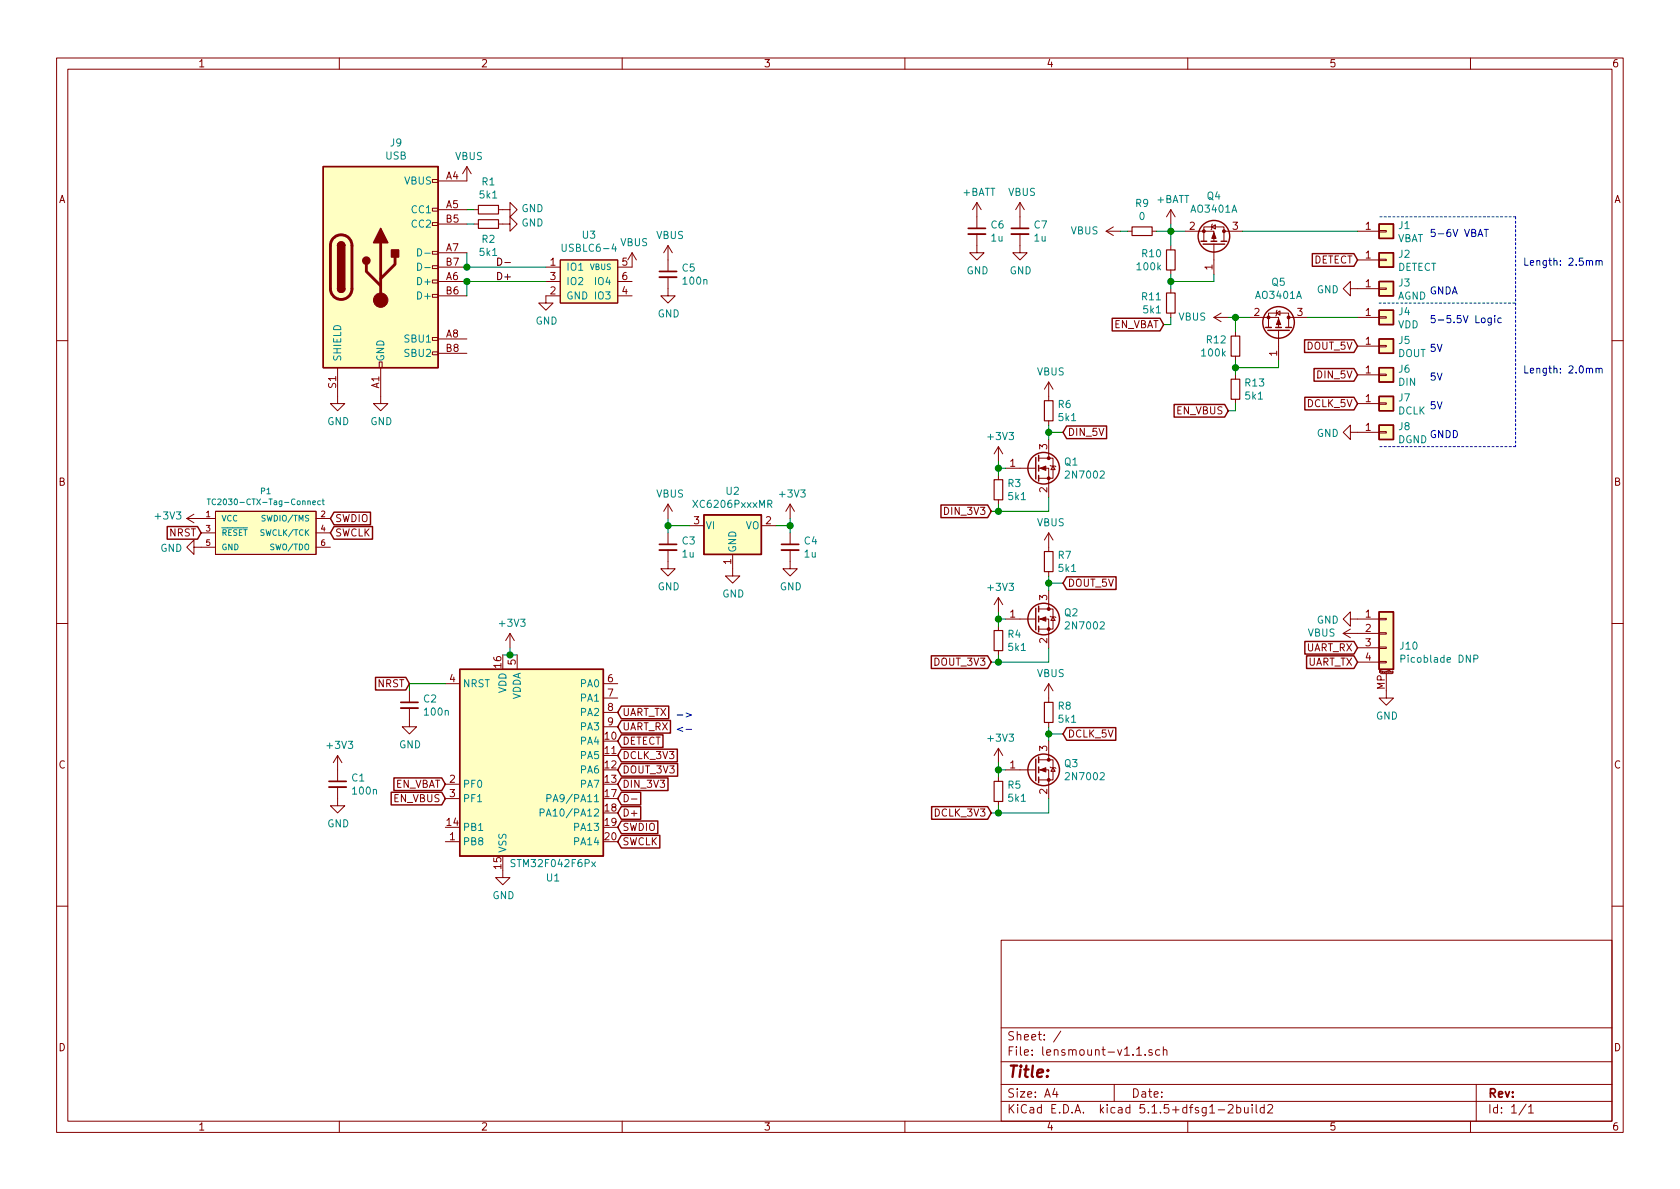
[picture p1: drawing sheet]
<svg xmlns="http://www.w3.org/2000/svg" width="297mm" height="210mm" viewBox="0 0 297 210" stroke-linecap="round" stroke-linejoin="round" font-family="sans-serif">
<g fill="none" stroke="#840000" stroke-width=".18">
<path d="M10 10.3h277v189.9h-277zM12 12.2h273v186.1h-273zM60 10.3v1.9M110 10.3v1.9M160 10.3v1.9M210 10.3v1.9M260 10.3v1.9M76.5 39.4h1v.5h-1zM76.5 36.8h1v.5h-1zM76.5 31.7h1v.6h-1zM77.5 37.1h5M77.5 39.6h5"/>
<path d="M82.5 29.5v2.5h-5M82.5 29.5l-.7 1.2M82.5 29.5l.8 1.2M83.8 37.1h.8M83.8 39.6h.8M88.1 37.1h2.1v-1.3l1.2 1.3-1.2 1.2v-1.2M88.1 39.6h2.1v-1.3l1.2 1.3-1.2 1.3v-1.3M172.7 35.8l-.7 1.3M172.7 35.8v4.6M172.7 35.8l.8 1.3M180.3 35.8l-.7 1.3M180.3 35.8v4.6"/>
<path d="M180.3 35.8l.8 1.3M207 37.1v2.5M207 37.1l-.8 1.2M207 37.1l.8 1.2M214.4 39.6l-.2 .1v.8l-.1 .1M76.5 59.7h1v.5h-1zM76.5 52.1h1v.5h-1zM76.5 49.5h1v.5h-1zM76.5 47h1v.5h-1zM76.5 44.4h1v.6h-1zM77.5 49.8h5M77.5 44.7h5"/>
<path d="M77.5 59.9h5M77.5 52.3h5M77.5 47.2h5M96.5 49.8h2.6M96.5 47.2h2.6M99.1 46h10.1v7.6h-10.1zM99.1 52.3h-2.6v1.3h1.3l-1.3 1.3-1.3-1.3h1.3M109.2 49.8h2.6M109.2 52.3h2.6M111.8 44.7v2.5h-2.6M111.8 44.7l-.8 1.3M111.8 44.7l.7 1.3"/>
<path d="M118.1 49v3.3h1.3l-1.3 1.3-1.3-1.3h1.3M118.1 43.4v4.6M118.1 43.4l-.8 1.3M118.1 43.4l.8 1.3M172.7 41.4v3.3h1.3l-1.3 1.3-1.3-1.3h1.3M180.3 41.4v3.3h1.3l-1.3 1.3-1.2-1.3h1.2M195.6 40.9h2.5M195.6 40.9l1.2 .8M196.8 40.1l-1.2 .8M199.4 40.9h.8M203.7 40.9h.8M207 43.4v.8"/>
<path d="M207 47.7v.8M207 51v.8M207 55.4v.7M209.5 40.9h5.1v1.8M212.9 42.7v-2.6h3.5v2.6M214.2 40.1l.7-.4v.8zM214.6 56.1l1.3 .8M214.6 56.1h2.6M214.6 43.2v5.3M215.9 55.4l-1.3 .7M216.4 40.9h3.3M218.4 58.7v.7"/>
<path d="M221 56.1h5.1v1.8M224.3 57.9v-2.5h3.5v2.5M225.7 55.4l.6-.4v.7zM225.8 54.9l-.1 .1v.7l-.1 .2M226.1 58.4v5.3M227.8 56.1h3.3M238.8 51v-1.2l-1.3 1.2 1.3 1.3v-1.3h5M240 56.1h3.8M240 40.9h3.8M240 46h3.8M243.8 45.8h1.3v.3h-1.3zM243.8 50.9h1.3v.3h-1.3z"/>
<path d="M243.8 40.8h1.3v.2h-1.3zM243.8 56h1.3v.3h-1.3zM10 60.2h2M59.7 65v6.4h1.3l-1.3 1.2-1.3-1.2h1.3M67.1 64h.5v1h-.5zM67.3 65v6.4h1.3l-1.3 1.2-1.3-1.2h1.3M76.5 62.2h1v.5h-1zM77.5 62.5h5M176.5 79v2.5M176.5 79l-.7 1.3M176.5 79l.8 1.3M185.4 67.6v3.3"/>
<path d="M185.4 74.4v.8M185.4 77.7v3.3M185.4 67.6l-.7 1.2M185.4 67.6l.8 1.2M218.4 63v.7M218.4 66.3v.8M218.4 70.6v.8M238.8 76.4v-1.2l-1.3 1.2 1.3 1.3v-1.3h5M240 71.4h3.8M240 66.3h3.8M240 61.2h3.8M243.8 76.3h1.3v.3h-1.3z"/>
<path d="M243.8 71.2h1.3v.3h-1.3zM243.8 66.2h1.3v.2h-1.3zM243.8 61.1h1.3v.2h-1.3zM285 60.2h2M33 91.7h5.1M33 91.7l1.3 .8M34.3 96.8v-1.3l-1.3 1.3 1.3 1.2v-1.2h3.8M34.3 90.9l-1.3 .8M35.6 94.2h2.5M38.1 90.4h17.8v7.6h-17.8zM55.9 91.7h2.5M55.9 94.2h2.5"/>
<path d="M55.9 96.8h2.5M118.1 97.3v3.3h1.3l-1.3 1.2-1.3-1.2h1.3M118.1 89.1l-.8 1.3M118.1 89.1v2.6M118.1 94.2v2.1M118.1 89.1l.8 1.3M121.9 93h2.6M129.5 98v3.8h1.3l-1.3 1.3-1.2-1.3h1.2M134.6 93h2.6M139.7 97.3v3.3h1.3l-1.3 1.2-1.3-1.2h1.3M139.7 89.1v2.6M139.7 94.2v2.1"/>
<path d="M139.7 89.1l-.8 1.3M139.7 89.1l.8 1.3M176.5 84.1v.7M176.5 88.4v.7M177.8 82.8h5.3M183.6 82.8h1.8v5.1M183.6 81h2.6v3.6h-2.6M185.4 94.2l-.7 1.3M185.4 94.2v3.3M185.4 94.2l.8 1.3M185.7 82.3l.1 .1h.8l.1 .1M186.2 82.4l.4 .7h-.8z"/>
<path d="M10 110.3h2M90.2 112l-.8 1.3M90.2 112v2.5M90.2 112l.7 1.3M91.4 115.8v2.6M176.5 105.7v2.5M176.5 110.7v.8M176.5 115.1v.7M176.5 105.7l-.7 1.2M176.5 105.7l.8 1.2M177.8 109.5h5.3M183.6 109.5h1.8v5"/>
<path d="M183.6 107.7h2.6v3.5h-2.6M185.4 101.1v.7M185.4 104.4v3.3M185.7 109l.1 .1h.8l.1 .1M186.2 109.1l.4 .6h-.8zM237.5 112l1.3 .8M237.5 112h6.3M238.8 109.5v-1.3l-1.3 1.3 1.3 1.2v-1.2h5M238.8 111.2l-1.3 .8M240 114.5h3.8M240 117.1h3.8M243.8 117h1.3v.2h-1.3z"/>
<path d="M243.8 114.4h1.3v.3h-1.3zM243.8 109.3h1.3v.3h-1.3zM243.8 111.9h1.3v.2h-1.3zM244.1 119.1h2M245.1 119.1v4.3h1.3l-1.3 1.3-1.3-1.3h1.3M246.3 118.7v.3l-.2 .1M246.3 118.7l-.2 .1v.1h.2M285 110.3h2M59.7 139.2v3.3h1.3l-1.3 1.3-1.3-1.3h1.3M59.7 133.6l-.8 1.3M59.7 133.6v4.6M59.7 133.6l.8 1.3"/>
<path d="M72.4 125.2v3.3h1.3l-1.3 1.3-1.3-1.3h1.3M72.4 122.2v2M78.7 138.7h2.6M78.7 120.9h2.6M106.7 120.9h2.5M106.7 123.4h2.5M106.7 126h2.5M106.7 128.5h2.5M176.5 132.3l-.7 1.3M176.5 132.3v2.6M176.5 137.4v.8M176.5 132.3l.8 1.3"/>
<path d="M177.8 136.1h5.3M183.6 136.1h1.8v5.1M183.6 134.4h2.6v3.5h-2.6M185.4 120.9v3.3M185.4 127.8v.7M185.4 131.1v3.3M185.4 120.9l-.7 1.3M185.4 120.9l.8 1.3M185.7 135.6l.1 .2h.8l.1 .1M186.2 135.8l.4 .6h-.8zM78.7 148.8h2.6M78.7 141.2h2.6"/>
<path d="M88.9 153.9v1.3h1.3l-1.3 1.3-1.3-1.3h1.3M110.4 140.5a.64 .64 0 0 1 .7 .6 .64 .64 0 0 1-.7 .7zM111.6 141.3h1M176.5 141.7v.8M10 160.2h2M177 166.3h108v32h-108zM285 160.2h2M60 198.3v1.9M110 198.3v1.9M160 198.3v1.9M177 194.8h108M177 191.8h108"/>
<path d="M177 187.8h108M177 181.8h108M186.5 192.5l-.4 1h1M186.8 193v1M187.6 182.3l-1.3 2M197 191.8v3M201 185.5l.4-.4v1.5M201 186.6h.8M202.5 186.5v.1M203.7 185.7l-.4-.1-.2 .2 .1 .2 .5 .2v.3h-.6M205.1 185.7l-.5-.1-.3 .3 .1 .6 .2 .1 .5-.1M205.7 185.7l.2-.1 .3 .1 .1 .9"/>
<path d="M205.7 185.1v1.5M210 198.3v1.9M215.4 196.3h1.1M217.2 195.5l.2-.2h.4l.2 .5-.9 1h.9M218.7 195.9l.4-.1 .3 .3-.1 .6h-.6M218.7 195.3v1.5M220 195.8l.1 .9 .3 .1 .3-.1M220.7 195.8v1M221.4 195.3v.2M221.4 195.8v1M222.1 195.3v1.3l.2 .2M223.5 195.9l-.4-.1-.3 .3 .1 .6 .2 .1 .4-.1"/>
<path d="M223.5 195.3v1.5M224.2 195.5l.2-.2h.3l.3 .5-.9 1h.9M260 198.3v1.9M261 191.8v6.5M269.8 195.2l-1.2 2M270.3 195.8l.4-.5v1.5M270.3 196.8h.8"/>
</g>
<path d="M116.6 49h3M171.2 41.4h3M178.8 41.4h3.1M116.6 97.3h3M138.2 97.3h3M58.2 139.2h3M70.9 125.2h3" fill="none" stroke="#840000" stroke-width=".33"/>
<path d="M116.6 48h3M171.2 40.4h3M178.8 40.4h3.1M116.6 96.3h3M138.2 96.3h3M58.2 138.2h3M70.9 124.2h3" fill="none" stroke="#840000" stroke-width=".3"/>
<g fill="#ffffc2" stroke="#ffffc2" stroke-width=".18">
<path d="M124.5 91.1h10.1v6.9h-10.1z"/>
<path d="M38.1 90.4h17.8v7.6h-17.8z"/>
<path d="M243.8 108.2h2.6v10.2h-2.6z"/>
<path d="M243.8 44.7h2.6v2.5h-2.6z"/>
<path d="M243.8 49.8h2.6v2.5h-2.6z"/>
<path d="M243.8 75.2h2.6v2.5h-2.6z"/>
<path d="M81.3 118.4h25.4v33h-25.4z"/>
<path d="M57.1 29.5h20.4v35.5h-20.4z"/>
<path d="M243.8 39.6h2.6v2.6h-2.6z"/>
<path d="M99.1 46h10.1v7.6h-10.1z"/>
<path d="M243.8 54.9h2.6v2.5h-2.6z"/>
<path d="M243.8 70.1h2.6v2.5h-2.6z"/>
<path d="M243.8 65h2.6v2.6h-2.6z"/>
<path d="M243.8 59.9h2.6v2.6h-2.6z"/>
</g>
<g fill="none" stroke="#840000" stroke-width=".25">
<path d="M57.1 29.5h20.4v35.5h-20.4zM243.8 39.6h2.6v2.6h-2.6zM59.7 51a.63 .63 0 0 0 .6 .7 .63 .63 0 0 0 .7-.7M59.7 43.4a.63 .63 0 0 1 .6-.6 .63 .63 0 0 1 .7 .6M196.6 56.3h8.5l.6 1.1-.6 1.1h-8.5zM212.3 42.7h1.1M212.7 43.2h3.8M214.1 42.7h1M215.9 42.7h1M223.8 57.9h1M224.2 58.4h3.8M225.6 57.9h1"/>
<path d="M227.3 57.9h1M232 44.9h7.4l.6 1.1-.6 1.1h-7.4zM243.8 44.7h2.6v2.5h-2.6zM243.8 49.8h2.6v2.5h-2.6zM243.8 54.9h2.6v2.5h-2.6zM243.8 59.9h2.6v2.6h-2.6zM188.6 75.3h7.1v2.3h-7.1l-.6-1.2zM207.6 71.5h8.9l.7 1.1-.7 1.2h-8.9zM230.7 60.1h8.7l.6 1.1-.6 1.1h-8.7zM230.7 70.3h8.7l.6 1.1-.6 1.1h-8.7zM232.3 65.2h7.1l.6 1.1-.6 1.1h-7.1zM243.8 75.2h2.6v2.5h-2.6z"/>
<path d="M243.8 70.1h2.6v2.5h-2.6zM243.8 65h2.6v2.6h-2.6zM29.6 93.1h5.3l.7 1.1-.7 1.1h-5.3zM59.1 90.6h6.4v2.2h-6.4l-.7-1.1zM59.1 93.1h6.8v2.2h-6.8l-.7-1.1zM124.5 91.1h10.1v6.9h-10.1zM166.4 89.3h8.2l.7 1.1-.7 1.1h-8.2zM183.1 80.9v3.8M183.6 80.5v1M183.6 82.3v1M183.6 84.1v1M66.4 119.8h5.4l.6 1.1-.6 1.1h-5.4z"/>
<path d="M81.3 118.4h25.4v33h-25.4zM164.7 116h9.9l.7 1.1-.7 1.1h-9.9zM183.1 107.6v3.8M183.6 107.2v1M183.6 109v1M183.6 110.7v1.1M188.6 102h8.7v2.2h-8.7l-.6-1.1zM230.7 113.4h8.7l.6 1.1-.6 1.2h-8.7zM231 116h8.4l.6 1.1-.6 1.1h-8.4zM243.8 108.2h2.6v10.2h-2.6zM69.6 137.6h8.5l.6 1.1-.6 1.1h-8.5zM109.9 132.5h9.9v2.2h-9.9l-.7-1.1z"/>
<path d="M109.9 129.9h7.3v2.3h-7.3l-.7-1.1zM109.9 137.6h8.2v2.2h-8.2l-.7-1.1zM109.9 135h9.9v2.3h-9.9l-.7-1.2zM109.9 124.9h8.3v2.2h-8.3l-.7-1.1zM109.9 127.4h8.6v2.2h-8.6l-.7-1.1zM183.1 134.2v3.8M183.6 133.9v1M183.6 135.6v1M183.6 137.4v1M188.6 128.7h8.7v2.2h-8.7l-.6-1.1zM69.2 140.1h8.9l.6 1.1-.6 1.1h-8.9zM109.9 147.7h6.8v2.3h-6.8l-.7-1.2z"/>
<path d="M109.9 140.1h3.4v2.2h-3.4l-.7-1.1zM109.9 142.6h3.4v2.3h-3.4l-.7-1.1zM109.9 145.2h6.4v2.2h-6.4l-.7-1.1zM164.7 142.6h9.9l.7 1.2-.7 1.1h-9.9z"/>
<circle cx="214.6" cy="41.8" r="2.79"/>
<circle cx="226.1" cy="57" r="2.79"/>
<circle cx="184.5" cy="82.8" r="2.79"/>
<circle cx="184.5" cy="109.5" r="2.79"/>
<circle cx="184.5" cy="136.1" r="2.79"/>
</g>
<g fill="none" stroke="#008484" stroke-width=".18">
<path d="M73.8 44a.64 .64 0 0 1 .8 .6 .64 .64 0 0 1-.8 .7zM73.8 46.5a.64 .64 0 0 1 .8 .7 .64 .64 0 0 1-.8 .6zM75.1 44.8h1M75.1 47.3h1M108.5 43.1l-.3 .9h.8M36.6 88.2h.6M36.9 88.2v1M38.1 88.3a.46 .46 0 0 0-.6 .4 .46 .46 0 0 0 .6 .4M55.3 88.9l.5-.1-.1-.2h-.3l-.1 .1v.5h.4M56.6 88.6h-.2l-.2 .2 .1 .4h.3M56.9 88.6h.4M57.1 88.2v.9l.2 .1"/>
<path d="M135.8 89.1h.6v-.5l-.2-.1h-.4v1.2M136.1 89.1l.4 .6M247.7 116.5h.6l.1-.5-.2-.2h-.5v1.3M260.6 116.5h.6l.1-.2-.1-.3-.1-.2h-.5v1.3M95.5 143.7h.6l.1-.5-.2-.2h-.5v1.3M96.7 141.2l.7-.1v-.5l-.2-.1h-.5v1.3M104.6 152.4l.7 .9M105.3 152.4l-.7 .9"/>
</g>
<g fill="none" stroke="#840000" stroke-width=".2">
<path d="M84.6 36.3h3.5v1.5h-3.5zM84.6 38.9h3.5v1.5h-3.5zM200.2 40.1h3.5v1.6h-3.5zM206.2 51.8h1.6v3.6h-1.6zM206.2 44.2h1.6v3.5h-1.6zM217.7 59.4h1.5v3.6h-1.5zM184.7 70.9h1.5v3.5h-1.5zM217.7 67.1h1.5v3.5h-1.5zM175.8 84.8h1.5v3.6h-1.5zM184.7 97.5h1.5v3.6h-1.5zM175.8 111.5h1.5v3.6h-1.5zM175.8 138.2h1.5v3.5h-1.5z"/>
<path d="M184.7 124.2h1.5v3.6h-1.5z"/>
</g>
<g fill="#840000" stroke="#840000" stroke-width=".18">
<path d="M183.9 136.1l1-.3v.7z"/>
<path d="M183.9 109.5l1-.4v.7z"/>
<path d="M183.9 82.8l1-.4v.8z"/>
<path d="M226.1 56.4l.3 1h-.7z"/>
<path d="M214.6 41.1l.4 1.1h-.8z"/>
<circle cx="185.4" cy="137.9" r=".25"/>
<circle cx="185.4" cy="134.4" r=".25"/>
<circle cx="185.4" cy="111.2" r=".25"/>
<circle cx="185.4" cy="107.7" r=".25"/>
<circle cx="185.4" cy="84.6" r=".25"/>
<circle cx="185.4" cy="81" r=".25"/>
<circle cx="224.3" cy="56.1" r=".25"/>
<circle cx="227.8" cy="56.1" r=".25"/>
<circle cx="212.9" cy="40.9" r=".25"/>
<circle cx="216.4" cy="40.9" r=".25"/>
<circle cx="67.3" cy="53.1" r="1.27"/>
</g>
<path d="M58.9 42.2a1.9 1.9 0 0 1 2.1-.6 1.9 1.9 0 0 1 1.2 1.8v7.6a1.9 1.9 0 0 1-1.9 2 1.9 1.9 0 0 1-1.9-2v-7.7l.1-.5zM64.8 46.7v1.3l2.5 2.5M67.3 42.9v10.2M69.8 45.5v1.2l-2.5 2.6" fill="none" stroke="#840000" stroke-width=".51"/>
<g fill="#840000" stroke="#840000" stroke-width=".25">
<path d="M59.7 51h1.3a.63 .63 0 0 1-.7 .7 .63 .63 0 0 1-.6-.7z"/>
<path d="M59.9 43a.63 .63 0 0 1 .7-.2 .63 .63 0 0 1 .4 .6h-1.3z"/>
<path d="M59.7 43.4h1.3v7.6h-1.3z"/>
<path d="M69.2 44.2h1.3v1.3h-1.3z"/>
<path d="M67.3 40.4l1.3 2.5h-2.6z"/>
<circle cx="64.8" cy="46.1" r=".63"/>
</g>
<path d="M268 38.3v40.7M268 38.3h-24.2M243.8 53.6h24.2M268 79h-24.2" fill="none" stroke="#0000c2" stroke-width=".18" stroke-dasharray=".4 .4"/>
<g fill="none" stroke="#008400" stroke-width=".18">
<path d="M82.5 39.6h1.3M82.5 37.1h1.3M207 39.6v3.8M82.5 44.7v2.5h14M96.5 49.8h-14v2.5M198.1 40.9h1.3M204.5 40.9h5M207 56.1v1.3h-1.3M207 48.5v2.5M214.6 48.5v1.3h-7.6M217.2 56.1h3.8M218.4 56.1v2.6"/>
<path d="M219.7 40.9h20.3M231.1 56.1h8.9M185.4 75.2v2.5M185.4 76.4h2.6M218.4 63.7v2.6M218.4 71.4v1.2h-1.2M226.1 63.7v1.3h-7.7M118.1 91.7v2.5M118.1 93h3.8M137.2 93h2.5M139.7 91.7v2.5M176.5 81.5v2.6"/>
<path d="M176.5 89.1v1.3M176.5 82.8h1.3M185.4 87.9v2.5h-10.1M88.9 115.8h2.5M90.2 114.5v1.3M176.5 108.2v2.5M176.5 115.8v1.3M176.5 109.5h1.3M185.4 101.8v2.6M185.4 114.5v2.6h-10.1M185.4 103.1h2.6M78.7 120.9h-6.3v1.3"/>
<path d="M176.5 134.9v2.5M176.5 136.1h1.3M185.4 128.5v2.6M185.4 129.8h2.6M176.5 142.5v1.3M185.4 141.2v2.6h-10.1"/>
</g>
<path d="M88 45.6a.64 .64 0 0 1 .7 .7 .64 .64 0 0 1-.7 .6zM89.3 46.4h.9" fill="none" stroke="#000" stroke-width=".18"/>
<g fill="none" stroke="#0000c2" stroke-width=".18">
<path d="M261.3 41.8l.4-1.2 .5 1.2M262.4 40.6h.7M262.8 40.6v1.2M263.7 56.2l-.1 1.2-.2 .1-.3-.1M263.7 56.3l-.4-.1-.2 .3 .1 .5h.5M264.3 55.8v.1M264.3 56.2v.9M265.4 56.3l-.3-.1-.3 .3 .1 .5h.5M281 46.2l.2-.1h.3l.1 .8M282.2 46.2l.2-.1h.3v.8M282.2 46.1v.8M282.7 46.2l.2-.1h.3l.1 .8"/>
<path d="M281 65.3l.2-.2 .3 .1 .1 .8M282.2 65.2l.2-.1 .3 .1v.8M282.2 65.1v.9M282.7 65.3l.2-.2 .3 .1 .1 .8M119.7 126.4h1M121.3 126.1l1 .3-1 .4M121.3 129h1"/>
</g>
<g fill="#008400" stroke="#008400" stroke-width=".25">
<circle cx="118.1" cy="93" r=".51"/>
<circle cx="176.5" cy="143.8" r=".51"/>
<circle cx="176.5" cy="136.1" r=".51"/>
<circle cx="82.6" cy="49.8" r=".51"/>
<circle cx="139.7" cy="93" r=".51"/>
<circle cx="176.5" cy="90.4" r=".51"/>
<circle cx="185.4" cy="129.8" r=".51"/>
<circle cx="82.6" cy="47.2" r=".51"/>
<circle cx="185.4" cy="103.1" r=".51"/>
<circle cx="90.2" cy="115.8" r=".51"/>
<circle cx="207" cy="40.9" r=".51"/>
<circle cx="176.5" cy="109.5" r=".51"/>
<circle cx="176.5" cy="117.1" r=".51"/>
<circle cx="218.4" cy="56.1" r=".51"/>
<circle cx="185.4" cy="76.4" r=".51"/>
<circle cx="207" cy="49.8" r=".51"/>
<circle cx="176.5" cy="82.8" r=".51"/>
<circle cx="218.4" cy="65" r=".51"/>
</g>
<text font-size="2.8" fill="#840000" x="178" y="190.5">Title:</text>
<g font-size="2.1" fill="#840000">
<text x="178" y="184">Sheet: /</text>
<text x="178" y="186.7">File: lensmount-v1.1.sch</text>
<text x="178" y="196.9">KiCad E.D.A. kicad 5.1.5+dfsg1-2build2</text>
<text x="178" y="194.1">Size: A4</text>
<text x="200" y="194.1">Date:</text>
<text x="263" y="194.1">Rev:</text>
<text x="263" y="196.9">Id: 1/1</text>
</g>
<g font-size="1.8" fill="#840000">
<text x="35" y="11.9">1</text>
<text x="85" y="11.9">2</text>
<text x="135" y="11.9">3</text>
<text x="185" y="11.9">4</text>
<text x="235" y="11.9">5</text>
<text x="285" y="11.9">6</text>
<text x="10.4" y="35.9">A</text>
<text x="78.9" y="31.7">A4</text>
<text x="285.4" y="35.9">A</text>
<text x="78.9" y="36.8">A5</text>
<text x="78.9" y="39.4">B5</text>
<text x="210.3" y="40.6">2</text>
<text x="218" y="40.6">3</text>
<text x="241.5" y="40.6">1</text>
<text x="78.9" y="44.4">A7</text>
<text x="78.9" y="47">B7</text>
<text x="97.3" y="47">1</text>
<text x="110" y="47">5</text>
<text x="214.4" y="47.7" transform="rotate(-90 214.4 47.7)">1</text>
<text x="232.2" y="46.6">DETECT</text>
<text x="241.5" y="45.7">1</text>
<text x="78.9" y="49.5">A6</text>
<text x="78.9" y="52.1">B6</text>
<text x="97.3" y="52.1">2</text>
<text x="97.3" y="49.5">3</text>
<text x="110" y="52.1">4</text>
<text x="110" y="49.5">6</text>
<text x="241.5" y="50.8">1</text>
<text x="78.9" y="59.7">A8</text>
<text x="196.7" y="58">EN_VBAT</text>
<text x="221.8" y="55.9">2</text>
<text x="229.4" y="55.9">3</text>
<text x="241.5" y="55.9">1</text>
<text x="78.9" y="62.2">B8</text>
<text x="225.8" y="63" transform="rotate(-90 225.8 63)">1</text>
<text x="231.1" y="61.8">DOUT_5V</text>
<text x="241.5" y="61">1</text>
<text x="59.4" y="68.6" transform="rotate(-90 59.4 68.6)">S1</text>
<text x="67.1" y="68.7" transform="rotate(-90 67.1 68.7)">A1</text>
<text x="233" y="66.9">DIN_5V</text>
<text x="241.5" y="71.1">1</text>
<text x="241.5" y="66">1</text>
<text x="188.7" y="77.1">DIN_5V</text>
<text x="208" y="73.3">EN_VBUS</text>
<text x="231.2" y="72">DCLK_5V</text>
<text x="241.5" y="76.2">1</text>
<text x="178.6" y="82.5">1</text>
<text x="185.2" y="79.5" transform="rotate(-90 185.2 79.5)">3</text>
<text x="10.4" y="85.9">B</text>
<text x="185.2" y="87.1" transform="rotate(-90 185.2 87.1)">2</text>
<text x="285.4" y="85.9">B</text>
<text x="29.9" y="94.9">NRST</text>
<text x="59.2" y="92.3">SWDIO</text>
<text x="59.2" y="94.9">SWCLK</text>
<text x="122.7" y="92.7">3</text>
<text x="135.4" y="92.7">2</text>
<text x="167.3" y="91.1">DIN_3V3</text>
<text x="129.3" y="99.8" transform="rotate(-90 129.3 99.8)">1</text>
<text x="185.2" y="106.1" transform="rotate(-90 185.2 106.1)">3</text>
<text x="188.7" y="103.8">DOUT_5V</text>
<text x="178.6" y="109.2">1</text>
<text x="185.2" y="113.8" transform="rotate(-90 185.2 113.8)">2</text>
<text x="241.5" y="109.2">1</text>
<text x="241.5" y="111.8">2</text>
<text x="88.6" y="118.1" transform="rotate(-90 88.6 118.1)">16</text>
<text x="91.2" y="117.6" transform="rotate(-90 91.2 117.6)">5</text>
<text x="165.3" y="117.7">DOUT_3V3</text>
<text x="230.9" y="115.2">UART_RX</text>
<text x="231.1" y="117.7">UART_TX</text>
<text x="241.5" y="114.3">3</text>
<text x="241.5" y="116.8">4</text>
<text x="66.8" y="121.5">NRST</text>
<text x="79.5" y="120.6">4</text>
<text x="107.5" y="120.6">6</text>
<text x="107.5" y="123.2">7</text>
<text x="107.5" y="125.7">8</text>
<text x="244.9" y="122" transform="rotate(-90 244.9 122)">MP</text>
<text x="107" y="130.8">10</text>
<text x="107.5" y="128.3">9</text>
<text x="110" y="131.7">DETECT</text>
<text x="110" y="126.6">UART_TX</text>
<text x="188.7" y="130.4">DCLK_5V</text>
<text x="10.4" y="135.9">C</text>
<text x="107" y="133.3">11</text>
<text x="107" y="135.9">12</text>
<text x="110" y="134.2">DCLK_3V3</text>
<text x="110" y="136.8">DOUT_3V3</text>
<text x="178.6" y="135.9">1</text>
<text x="185.2" y="132.8" transform="rotate(-90 185.2 132.8)">3</text>
<text x="285.4" y="135.9">C</text>
<text x="69.6" y="141.9">EN_VBUS</text>
<text x="69.7" y="139.3">EN_VBAT</text>
<text x="79.5" y="138.4">2</text>
<text x="79.5" y="141">3</text>
<text x="107" y="138.4">13</text>
<text x="107" y="141">17</text>
<text x="107" y="143.5">18</text>
<text x="110" y="139.3">DIN_3V3</text>
<text x="185.2" y="140.4" transform="rotate(-90 185.2 140.4)">2</text>
<text x="79" y="146">14</text>
<text x="79.5" y="148.6">1</text>
<text x="107" y="146">19</text>
<text x="107" y="148.6">20</text>
<text x="110" y="149.5">SWCLK</text>
<text x="110" y="144.4">D+</text>
<text x="110" y="146.9">SWDIO</text>
<text x="165.4" y="144.4">DCLK_3V3</text>
<text x="88.6" y="153.6" transform="rotate(-90 88.6 153.6)">15</text>
<text x="10.4" y="185.9">D</text>
<text x="285.4" y="185.9">D</text>
<text x="35" y="199.9">1</text>
<text x="85" y="199.9">2</text>
<text x="135" y="199.9">3</text>
<text x="185" y="199.9">4</text>
<text x="235" y="199.9">5</text>
<text x="285" y="199.9">6</text>
</g>
<g font-size="1.8" fill="#008484">
<text x="68.2" y="28.2">USB</text>
<text x="69.1" y="25.9">J9</text>
<text x="80.5" y="28.3">VBUS</text>
<text x="71.6" y="32.6">VBUS</text>
<text x="84.9" y="35.1">5k1</text>
<text x="85.2" y="32.8">R1</text>
<text x="170.2" y="34.6">+BATT</text>
<text x="178.3" y="34.6">VBUS</text>
<text x="204.5" y="35.9">+BATT</text>
<text x="213.5" y="35.3">Q4</text>
<text x="72.9" y="37.7">CC1</text>
<text x="72.9" y="40.3">CC2</text>
<text x="92.2" y="37.5">GND</text>
<text x="92.2" y="40.1">GND</text>
<text x="175.3" y="40.4">C6</text>
<text x="182.9" y="40.4">C7</text>
<text x="189.3" y="41.4">VBUS</text>
<text x="200.8" y="36.6">R9</text>
<text x="201.4" y="38.9">0</text>
<text x="210.7" y="37.6">AO3401A</text>
<text x="247.3" y="40.5">J1</text>
<text x="84.9" y="45.3">5k1</text>
<text x="85.2" y="42.9">R2</text>
<text x="99.8" y="44.5">USBLC6-4</text>
<text x="100.1" y="47.9">IO1</text>
<text x="103" y="42.2">U3</text>
<text x="109.7" y="43.5">VBUS</text>
<text x="116.1" y="42.3">VBUS</text>
<text x="175.3" y="42.7">1u</text>
<text x="182.9" y="42.7">1u</text>
<text x="201.2" y="47.8">100k</text>
<text x="202" y="45.5">R10</text>
<text x="247" y="42.8">VBAT</text>
<text x="247.1" y="47.9">DETECT</text>
<text x="247.3" y="45.6">J2</text>
<text x="74.1" y="50.4">D+</text>
<text x="74.1" y="53">D+</text>
<text x="100.1" y="53">GND</text>
<text x="100.1" y="50.4">IO2</text>
<text x="105.4" y="53">IO3</text>
<text x="105.4" y="50.4">IO4</text>
<text x="120.6" y="48">C5</text>
<text x="120.9" y="50.3">100n</text>
<text x="170.9" y="48.5">GND</text>
<text x="178.5" y="48.5">GND</text>
<text x="202" y="53.1">R11</text>
<text x="222.1" y="52.9">AO3401A</text>
<text x="224.9" y="50.5">Q5</text>
<text x="232.8" y="51.9">GND</text>
<text x="247.1" y="53">AGND</text>
<text x="247.3" y="50.7">J3</text>
<text x="94.7" y="57.4">GND</text>
<text x="116.3" y="56.1">GND</text>
<text x="202.2" y="55.4">5k1</text>
<text x="208.4" y="56.7">VBUS</text>
<text x="247.2" y="58.1">VDD</text>
<text x="247.3" y="55.7">J4</text>
<text x="60.3" y="64" transform="rotate(-90 60.3 64)">SHIELD</text>
<text x="67.9" y="64" transform="rotate(-90 67.9 64)">GND</text>
<text x="71.7" y="60.6">SBU1</text>
<text x="71.7" y="63.1">SBU2</text>
<text x="212.6" y="63">100k</text>
<text x="213.4" y="60.7">R12</text>
<text x="247.2" y="63.1">DOUT</text>
<text x="247.3" y="65.9">J6</text>
<text x="247.3" y="60.8">J5</text>
<text x="183.4" y="66.4">VBUS</text>
<text x="220.2" y="68.3">R13</text>
<text x="220.3" y="70.7">5k1</text>
<text x="247.3" y="68.2">DIN</text>
<text x="247.3" y="71">J7</text>
<text x="57.9" y="75.2">GND</text>
<text x="65.5" y="75.2">GND</text>
<text x="174.8" y="77.8">+3V3</text>
<text x="187.1" y="72.2">R6</text>
<text x="187.2" y="74.5">5k1</text>
<text x="232.8" y="77.3">GND</text>
<text x="247.2" y="73.3">DCLK</text>
<text x="247.3" y="76.1">J8</text>
<text x="188.2" y="82.3">Q1</text>
<text x="247.2" y="78.4">DGND</text>
<text x="116.1" y="88">VBUS</text>
<text x="122.9" y="89.8">XC6206PxxxMR</text>
<text x="128.4" y="87.5">U2</text>
<text x="138" y="88">+3V3</text>
<text x="178.2" y="86.1">R3</text>
<text x="178.4" y="88.4">5k1</text>
<text x="188.7" y="84.6">2N7002</text>
<text x="27.6" y="91.9">+3V3</text>
<text x="124.7" y="93.6">VI</text>
<text x="131.8" y="93.6">VO</text>
<text x="183.4" y="93.1">VBUS</text>
<text x="28.3" y="97.6">GND</text>
<text x="120.6" y="96.3">C3</text>
<text x="120.7" y="98.6">1u</text>
<text x="130.2" y="97.8" transform="rotate(-90 130.2 97.8)">GND</text>
<text x="142.2" y="96.3">C4</text>
<text x="142.3" y="98.6">1u</text>
<text x="187.1" y="98.8">R7</text>
<text x="187.2" y="101.1">5k1</text>
<text x="116.3" y="104.4">GND</text>
<text x="127.7" y="105.7">GND</text>
<text x="137.9" y="104.4">GND</text>
<text x="174.8" y="104.5">+3V3</text>
<text x="88.5" y="110.8">+3V3</text>
<text x="178.2" y="112.8">R4</text>
<text x="188.2" y="109">Q2</text>
<text x="188.7" y="111.3">2N7002</text>
<text x="231.2" y="112.6">VBUS</text>
<text x="232.8" y="110.3">GND</text>
<text x="178.4" y="115.1">5k1</text>
<text x="183.4" y="119.7">VBUS</text>
<text x="247.6" y="114.9">J10</text>
<text x="248.2" y="117.2">Picoblade DNP</text>
<text x="74.9" y="124.2">C2</text>
<text x="81.8" y="121.5">NRST</text>
<text x="89.5" y="122.6" transform="rotate(-90 89.5 122.6)">VDD</text>
<text x="92.1" y="123.9" transform="rotate(-90 92.1 123.9)">VDDA</text>
<text x="102.7" y="121.5">PA0</text>
<text x="102.7" y="124.1">PA1</text>
<text x="187.1" y="125.5">R8</text>
<text x="75.2" y="126.5">100n</text>
<text x="102.7" y="131.7">PA4</text>
<text x="102.7" y="126.6">PA2</text>
<text x="102.7" y="129.2">PA3</text>
<text x="174.8" y="131.2">+3V3</text>
<text x="187.2" y="127.8">5k1</text>
<text x="243.3" y="127.2">GND</text>
<text x="58" y="132.4">+3V3</text>
<text x="70.6" y="132.3">GND</text>
<text x="102.7" y="134.2">PA5</text>
<text x="102.7" y="136.8">PA6</text>
<text x="188.2" y="135.7">Q3</text>
<text x="188.7" y="138">2N7002</text>
<text x="62.2" y="138.2">C1</text>
<text x="62.5" y="140.5">100n</text>
<text x="81.8" y="139.3">PF0</text>
<text x="81.8" y="141.9">PF1</text>
<text x="97.8" y="141.9">PA9/PA11</text>
<text x="102.7" y="139.3">PA7</text>
<text x="178.2" y="139.5">R5</text>
<text x="178.4" y="141.8">5k1</text>
<text x="57.9" y="146.3">GND</text>
<text x="81.8" y="149.5">PB8</text>
<text x="81.8" y="146.9">PB1</text>
<text x="96.8" y="144.4">PA10/PA12</text>
<text x="101.8" y="146.9">PA13</text>
<text x="101.8" y="149.5">PA14</text>
<text x="89.5" y="150.9" transform="rotate(-90 89.5 150.9)">VSS</text>
<text x="90.8" y="153.3">STM32F042F6Px</text>
<text x="96.7" y="155.9">U1</text>
<text x="87.1" y="159">GND</text>
</g>
<g font-size="1.8" fill="#0000c2">
<text x="252.7" y="41.9">5-6V VBAT</text>
<text x="269.2" y="47">Length: 2.5mm</text>
<text x="252.7" y="52.1">GNDA</text>
<text x="252.7" y="57.1">5-5.5V Logic</text>
<text x="252.7" y="62.2">5V</text>
<text x="252.7" y="67.3">5V</text>
<text x="269.2" y="66">Length: 2.0mm</text>
<text x="252.7" y="77.5">GNDD</text>
<text x="252.7" y="72.4">5V</text>
<text x="110" y="129.2">UART_RX &lt;-</text>
</g>
<text font-size="1.8" x="87.6" y="49.5">D+</text>
<g font-size="1.4" fill="#008484">
<text x="104.4" y="47.7">VBUS</text>
<text x="38.3" y="89.3">TC2030-CTX-Tag-Connect</text>
<text x="46.1" y="87.4">P1</text>
<text x="39.1" y="92.2">VCC</text>
<text x="39.1" y="94.7">RESET</text>
<text x="46.4" y="94.7">SWCLK/TCK</text>
<text x="46.7" y="92.2">SWDIO/TMS</text>
<text x="39.1" y="97.3">GND</text>
<text x="48.1" y="97.3">SWO/TDO</text>
</g>
<g font-size="1.4" fill="#840000">
<text x="36.4" y="91.4">1</text>
<text x="36.4" y="94">3</text>
<text x="56.8" y="91.4">2</text>
<text x="56.8" y="94">4</text>
<text x="36.4" y="96.5">5</text>
<text x="56.8" y="96.5">6</text>
</g>
<text font-size=".5" fill="#840000" x="243.9" y="119">Mounting</text>
</svg>
